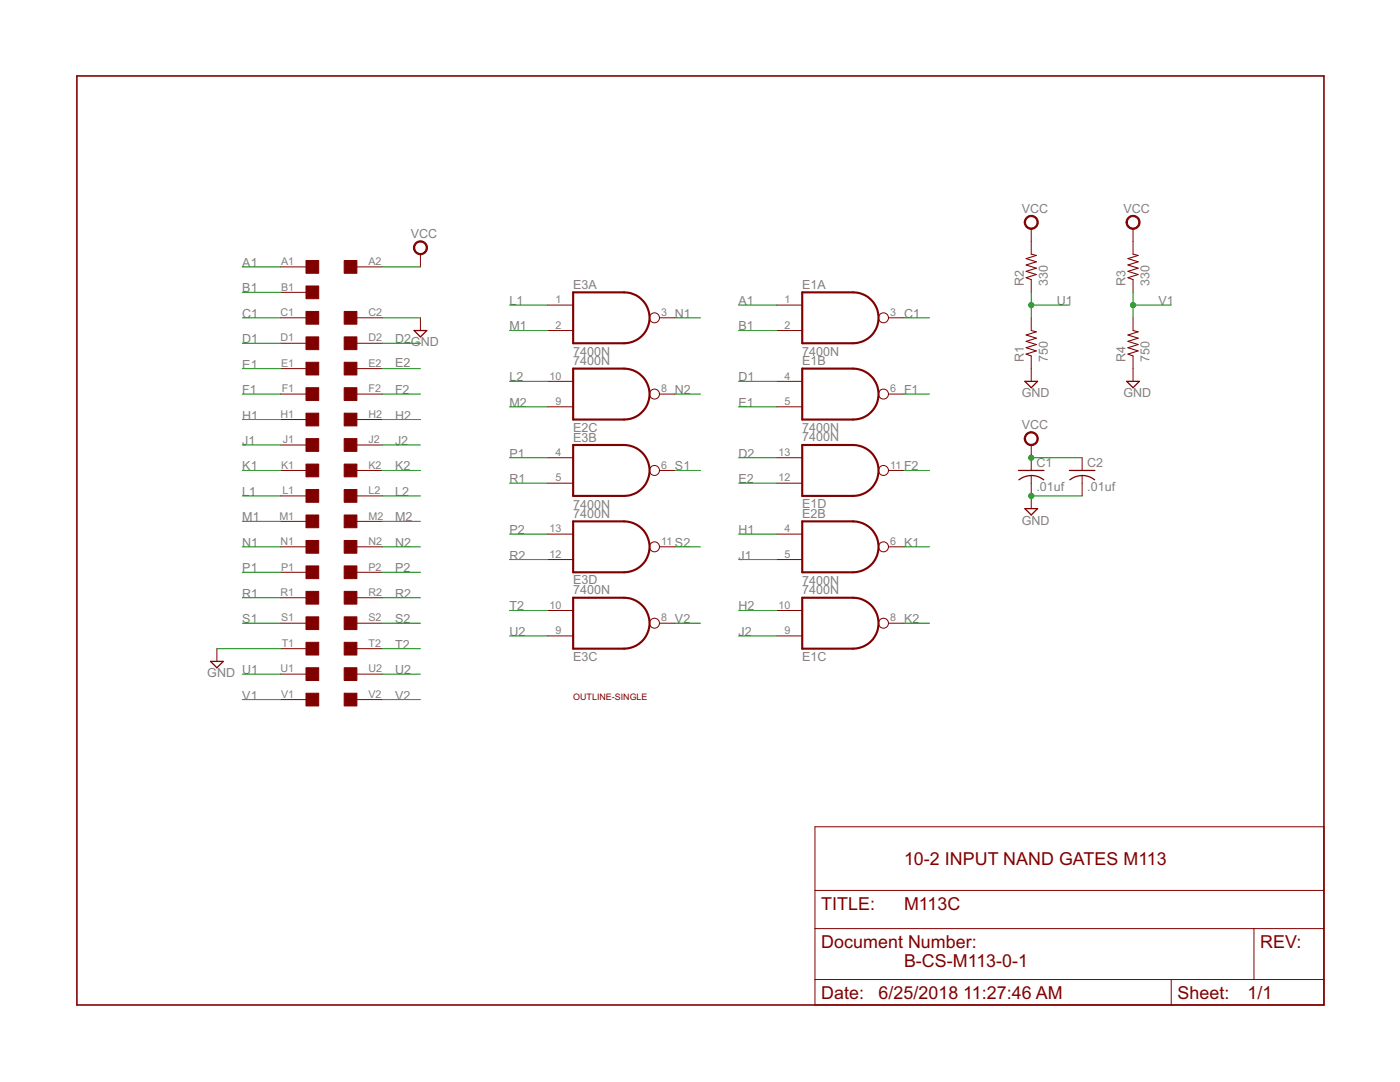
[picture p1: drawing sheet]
<svg xmlns="http://www.w3.org/2000/svg" width="279mm" height="216mm" viewBox="0 0 279 216" stroke-linecap="round" stroke-linejoin="round" font-family="sans-serif">
<path d="M82.6 66h2.6l-1.3 1.2zM204.5 76.1h2.6l-1.3 1.3zM224.9 76.1h2.5l-1.3 1.3zM203.3 93.9h5M205.8 94.9l1.6 .3 .9 .5M205.8 94.9l-1.5 .3-1 .5M213.4 93.9h5.1M216 94.9l1.5 .3 1 .5M216 94.9l-1.6 .3-.9 .5M204.5 101.5h2.6l-1.3 1.3zM42 132h2.6l-1.3 1.2z" fill="none" stroke="#800000" stroke-width=".25"/>
<g fill="none" stroke="#800000" stroke-width=".2">
<path d="M56 53.3h5.1M56 58.3h5.1M71.2 53.3h5.1M83.9 50.7v2.6M205.8 45.6v5.1M205.8 55.8v2.5M226.1 45.6v5.1M226.1 55.8v2.5M56 63.4h5.1M56 78.6h5.1M56 73.6h5.1M56 68.5h5.1"/>
<path d="M71.2 63.4h5.1M71.2 78.6h5.1M71.2 73.6h5.1M71.2 68.5h5.1M83.9 63.4v2.6M109.3 60.9h5.1M109.3 66h5.1M109.3 76.1h5.1M131.6 63.4h3.1M131.6 78.6h3.1M155 60.9h5.1M155 66h5.1"/>
<path d="M155 76.1h5.1M177.3 63.4h3.1M177.3 78.6h3.1M205.8 63.4v2.6M205.8 71v5.1M226.1 63.4v2.6M226.1 71v5.1M56 93.9h5.1M56 99h5.1M56 88.8h5.1M56 83.7h5.1M71.2 93.9h5.1"/>
<path d="M71.2 99h5.1M71.2 88.8h5.1M71.2 83.7h5.1M109.3 81.2h5.1M109.3 96.4h5.1M109.3 91.3h5.1M131.6 93.9h3.1M155 81.2h5.1M155 96.4h5.1M155 91.3h5.1M177.3 93.9h3.1M205.8 88.8v5.1"/>
<path d="M205.8 94.9v6.6M216 91.3v2.6M216 94.9v4.1M56 109.1h5.1M56 104h5.1M56 114.2h5.1M56 119.3h5.1M71.2 109.1h5.1M71.2 104h5.1M71.2 114.2h5.1M71.2 119.3h5.1M109.3 111.7h5.1"/>
<path d="M109.3 106.6h5.1M131.6 109.1h3.1M155 111.7h5.1M155 106.6h5.1M177.3 109.1h3.1M43.3 129.4v2.6M56 124.4h5.1M56 129.4h5.1M56 134.5h5.1M56 139.6h5.1M71.2 124.4h5.1M71.2 129.4h5.1"/>
<path d="M71.2 134.5h5.1M71.2 139.6h5.1M109.3 126.9h5.1M109.3 121.8h5.1M131.6 124.4h3.1M155 126.9h5.1M155 121.8h5.1M177.3 124.4h3.1M162.6 165h101.6v35.5h-101.6zM162.6 177.7h101.6M162.6 185.3h101.6M162.6 195.5h101.6"/>
<path d="M233.7 195.5v5M250.3 185.3v10.2"/>
<circle cx="130.6" cy="63.4" r=".99"/>
<circle cx="130.6" cy="78.6" r=".99"/>
<circle cx="176.3" cy="63.4" r=".99"/>
<circle cx="176.3" cy="78.6" r=".99"/>
<circle cx="130.6" cy="93.9" r=".99"/>
<circle cx="176.3" cy="93.9" r=".99"/>
<circle cx="130.6" cy="109.1" r=".99"/>
<circle cx="176.3" cy="109.1" r=".99"/>
<circle cx="130.6" cy="124.4" r=".99"/>
<circle cx="176.3" cy="124.4" r=".99"/>
</g>
<g fill="#800000" stroke="#800000" stroke-width=".2">
<path d="M82.9 48.5a1.4 1.4 0 0 1 2.2 .2 1.4 1.4 0 0 1-.8 2.1 1.4 1.4 0 0 1-1.8-1.4h.3a1.15 1.15 0 0 1 1.6-1 1.15 1.15 0 0 1 .3 1.9 1.15 1.15 0 0 1-1.9-.6v-.3h-.3z" fill-rule="evenodd"/>
<path d="M204.8 43.4a1.4 1.4 0 0 1 2.2 .3 1.4 1.4 0 0 1-.8 2 1.4 1.4 0 0 1-1.8-1.3h.3a1.15 1.15 0 0 1 1.6-1.1 1.15 1.15 0 0 1 .3 1.9 1.15 1.15 0 0 1-1.9-.6v-.2h-.3z" fill-rule="evenodd"/>
<path d="M204.8 86.6a1.4 1.4 0 0 1 2.2 .2 1.4 1.4 0 0 1-.8 2.1 1.4 1.4 0 0 1-1.8-1.4h.3a1.15 1.15 0 0 1 1.6-1 1.15 1.15 0 0 1 .3 1.9 1.15 1.15 0 0 1-1.9-.6v-.3h-.3z" fill-rule="evenodd"/>
<path d="M225.1 43.4a1.4 1.4 0 0 1 2.2 .3 1.4 1.4 0 0 1-.8 2 1.4 1.4 0 0 1-1.8-1.3h.3a1.15 1.15 0 0 1 1.6-1.1 1.15 1.15 0 0 1 .3 1.9 1.15 1.15 0 0 1-1.9-.6v-.2h-.3z" fill-rule="evenodd"/>
</g>
<path d="M205.8 50.7l1 .3-2 .6 2 .6-2 .7 2 .6-2 .6 2 .7-2 .6 1 .4M226.1 50.7l1 .3-2 .6 2 .6-2 .7 2 .6-2 .6 2 .7-2 .6 1 .4M205.8 66l1 .2-2 .6 2 .7-2 .6 2 .6-2 .7 2 .6-2 .7 1 .3M226.1 66l1 .2-2 .6 2 .7-2 .6 2 .6-2 .7 2 .6-2 .7 1 .3" fill="none" stroke="#800000" stroke-width=".21"/>
<path d="M114.4 58.3h10.1a5.1 5.1 0 0 1 5.1 5.1 5.1 5.1 0 0 1-5.1 5.1h-10.1zM160.1 58.3h10.2a5.1 5.1 0 0 1 5 5.1 5.1 5.1 0 0 1-5 5.1h-10.2zM114.4 73.6h10.1a5.1 5.1 0 0 1 5.1 5 5.1 5.1 0 0 1-5.1 5.1h-10.1zM160.1 73.6h10.2a5.1 5.1 0 0 1 5 5 5.1 5.1 0 0 1-5 5.1h-10.2zM114.4 88.8h10.1a5.1 5.1 0 0 1 5.1 5.1 5.1 5.1 0 0 1-5.1 5.1h-10.1zM160.1 88.8h10.2a5.1 5.1 0 0 1 5 5.1 5.1 5.1 0 0 1-5 5.1h-10.2zM114.4 119.3h10.1a5.1 5.1 0 0 1 5.1 5.1 5.1 5.1 0 0 1-5.1 5h-10.1zM114.4 104h10.1a5.1 5.1 0 0 1 5.1 5.1 5.1 5.1 0 0 1-5.1 5.1h-10.1zM160.1 119.3h10.2a5.1 5.1 0 0 1 5 5.1 5.1 5.1 0 0 1-5 5h-10.2zM160.1 104h10.2a5.1 5.1 0 0 1 5 5.1 5.1 5.1 0 0 1-5 5.1h-10.2z" fill="none" stroke="#800000" stroke-width=".42"/>
<g fill="#800000" stroke="#800000" stroke-width=".2">
<path d="M68.7 97.7h2.5v2.5h-2.5z"/>
<path d="M68.7 102.8h2.5v2.5h-2.5z"/>
<path d="M68.7 107.8h2.5v2.6h-2.5z"/>
<path d="M68.7 112.9h2.5v2.6h-2.5z"/>
<path d="M68.7 118h2.5v2.5h-2.5z"/>
<path d="M68.7 123.1h2.5v2.5h-2.5z"/>
<path d="M68.7 128.2h2.5v2.5h-2.5z"/>
<path d="M68.7 92.6h2.5v2.5h-2.5z"/>
<path d="M68.7 87.5h2.5v2.6h-2.5z"/>
<path d="M68.7 82.4h2.5v2.6h-2.5z"/>
<path d="M68.7 77.4h2.5v2.5h-2.5z"/>
<path d="M68.7 72.3h2.5v2.5h-2.5z"/>
<path d="M68.7 67.2h2.5v2.6h-2.5z"/>
<path d="M68.7 62.1h2.5v2.6h-2.5z"/>
<path d="M68.7 133.2h2.5v2.6h-2.5z"/>
<path d="M68.7 138.3h2.5v2.6h-2.5z"/>
<path d="M68.7 52h2.5v2.5h-2.5z"/>
<path d="M61.1 92.6h2.5v2.5h-2.5z"/>
<path d="M61.1 97.7h2.5v2.5h-2.5z"/>
<path d="M61.1 102.8h2.5v2.5h-2.5z"/>
<path d="M61.1 107.8h2.5v2.6h-2.5z"/>
<path d="M61.1 112.9h2.5v2.6h-2.5z"/>
<path d="M61.1 118h2.5v2.5h-2.5z"/>
<path d="M61.1 123.1h2.5v2.5h-2.5z"/>
<path d="M61.1 128.2h2.5v2.5h-2.5z"/>
<path d="M61.1 133.2h2.5v2.6h-2.5z"/>
<path d="M61.1 138.3h2.5v2.6h-2.5z"/>
<path d="M61.1 87.5h2.5v2.6h-2.5z"/>
<path d="M61.1 82.4h2.5v2.6h-2.5z"/>
<path d="M61.1 77.4h2.5v2.5h-2.5z"/>
<path d="M61.1 72.3h2.5v2.5h-2.5z"/>
<path d="M61.1 67.2h2.5v2.6h-2.5z"/>
<path d="M61.1 62.1h2.5v2.6h-2.5z"/>
<path d="M61.1 57.1h2.5v2.5h-2.5z"/>
<path d="M61.1 52h2.5v2.5h-2.5z"/>
</g>
<path d="M15.3 15.2h248.9v185.3h-248.9z" fill="none" stroke="#800000" stroke-width=".32"/>
<g fill="none" stroke="#008000" stroke-width=".2">
<path d="M48.4 53.3h7.6M48.4 58.3h7.6M76.3 53.3h7.6M205.8 58.3v5.1M226.1 58.3v5.1M48.4 63.4h7.6M48.4 68.5h7.6M48.4 78.6h7.6M48.4 73.6h7.6M76.3 63.4h7.6M76.3 68.5h7.6M76.3 78.6h7.6"/>
<path d="M76.3 73.6h7.6M101.7 60.9h7.6M101.7 66h7.6M101.7 76.1h7.6M134.7 63.4h5.1M134.7 78.6h5.1M147.4 60.9h7.6M147.4 66h7.6M147.4 76.1h7.6M180.4 63.4h5.1M180.4 78.6h5.1M205.8 60.9h7.6"/>
<path d="M226.1 60.9h7.6M48.4 99h7.6M48.4 83.7h7.6M48.4 93.9h7.6M48.4 88.8h7.6M76.3 99h7.6M76.3 83.7h7.6M76.3 93.9h7.6M76.3 88.8h7.6M101.7 91.3h7.6M101.7 96.4h7.6M101.7 81.2h7.6"/>
<path d="M134.7 93.9h5.1M147.4 91.3h7.6M147.4 96.4h7.6M147.4 81.2h7.6M180.4 93.9h5.1M205.8 99h10.2M205.8 91.3h10.2M48.4 109.1h7.6M48.4 119.3h7.6M48.4 114.2h7.6M48.4 104h7.6M76.3 109.1h7.6"/>
<path d="M76.3 119.3h7.6M76.3 114.2h7.6M76.3 104h7.6M101.7 111.7h7.6M101.7 106.6h7.6M134.7 109.1h5.1M147.4 111.7h7.6M147.4 106.6h7.6M180.4 109.1h5.1M43.3 129.4h12.7M48.4 139.6h7.6M48.4 124.4h7.6"/>
<path d="M48.4 134.5h7.6M76.3 129.4h7.6M76.3 139.6h7.6M76.3 124.4h7.6M76.3 134.5h7.6M101.7 121.8h7.6M101.7 126.9h7.6M134.7 124.4h5.1M147.4 121.8h7.6M147.4 126.9h7.6M180.4 124.4h5.1"/>
</g>
<g fill="#008000" stroke="#008000" stroke-width=".2">
<circle cx="205.8" cy="99" r=".51"/>
<circle cx="205.8" cy="91.3" r=".51"/>
<circle cx="226.1" cy="60.9" r=".51"/>
<circle cx="205.8" cy="60.9" r=".51"/>
</g>
<g font-size="4" fill="#800000">
<text x="180.4" y="172.6">10-2 INPUT NAND GATES M113</text>
<text x="163.9" y="181.5">TITLE:</text>
<text x="180.4" y="181.5">M113C</text>
<text x="163.9" y="189.1">Document Number:</text>
<text x="251.5" y="189.1">REV:</text>
<text x="180.4" y="192.9">B-CS-M113-0-1</text>
<text x="163.9" y="199.3">Date:</text>
<text x="175.3" y="199.3">6/25/2018</text>
<text x="192.2" y="199.3">11:27:46 AM</text>
<text x="235" y="199.3">Sheet:</text>
<text x="249" y="199.3">1/1</text>
</g>
<g font-size="2.8" fill="#808080">
<text x="82" y="47.5">VCC</text>
<text x="203.9" y="42.5">VCC</text>
<text x="224.2" y="42.5">VCC</text>
<text x="48.4" y="53.2">A1</text>
<text x="48.4" y="58.3">B1</text>
<text x="114.4" y="57.7">E3A</text>
<text x="160.1" y="57.7">E1A</text>
<text x="204.3" y="57.1" transform="rotate(-90 204.3 57.1)">R2</text>
<text x="209.1" y="57.1" transform="rotate(-90 209.1 57.1)">330</text>
<text x="224.6" y="57.1" transform="rotate(-90 224.6 57.1)">R3</text>
<text x="229.4" y="57.1" transform="rotate(-90 229.4 57.1)">330</text>
<text x="48.4" y="63.4">C1</text>
<text x="101.7" y="65.9">M1</text>
<text x="101.7" y="60.9">L1</text>
<text x="134.7" y="63.4">N1</text>
<text x="147.4" y="60.9">A1</text>
<text x="147.4" y="65.9">B1</text>
<text x="180.4" y="63.4">C1</text>
<text x="210.9" y="60.9">U1</text>
<text x="231.2" y="60.9">V1</text>
<text x="48.4" y="68.5">D1</text>
<text x="78.8" y="68.5">D2GND</text>
<text x="114.4" y="71">7400N</text>
<text x="160.1" y="71">7400N</text>
<text x="48.4" y="73.6">E1</text>
<text x="78.8" y="73.3">E2</text>
<text x="101.7" y="76.1">L2</text>
<text x="114.4" y="72.8">7400N</text>
<text x="147.4" y="76.1">D1</text>
<text x="160.1" y="72.9">E1B</text>
<text x="204.3" y="72.3" transform="rotate(-90 204.3 72.3)">R1</text>
<text x="209.1" y="72.3" transform="rotate(-90 209.1 72.3)">750</text>
<text x="224.6" y="72.3" transform="rotate(-90 224.6 72.3)">R4</text>
<text x="229.4" y="72.3" transform="rotate(-90 229.4 72.3)">750</text>
<text x="48.4" y="83.7">H1</text>
<text x="48.4" y="78.6">F1</text>
<text x="78.8" y="83.7">H2</text>
<text x="78.8" y="78.6">F2</text>
<text x="101.7" y="81.2">M2</text>
<text x="134.7" y="78.6">N2</text>
<text x="147.4" y="81.2">E1</text>
<text x="180.4" y="78.6">F1</text>
<text x="203.9" y="79.3">GND</text>
<text x="224.2" y="79.3">GND</text>
<text x="48.4" y="88.8">J1</text>
<text x="78.8" y="88.8">J2</text>
<text x="114.4" y="88.2">E3B</text>
<text x="114.4" y="86.1">E2C</text>
<text x="160.1" y="86.3">7400N</text>
<text x="160.1" y="88">7400N</text>
<text x="203.9" y="85.6">VCC</text>
<text x="48.4" y="93.9">K1</text>
<text x="78.8" y="93.9">K2</text>
<text x="101.7" y="91.3">P1</text>
<text x="134.7" y="93.9">S1</text>
<text x="147.4" y="91.3">D2</text>
<text x="180.4" y="93.9">F2</text>
<text x="206.8" y="93.2">C1</text>
<text x="217" y="93.2">C2</text>
<text x="48.4" y="99">L1</text>
<text x="78.8" y="99">L2</text>
<text x="101.7" y="96.4">R1</text>
<text x="114.4" y="101.5">7400N</text>
<text x="147.4" y="96.4">E2</text>
<text x="160.1" y="101.4">E1D</text>
<text x="206.8" y="98.1">.01uf</text>
<text x="217" y="98.1">.01uf</text>
<text x="48.4" y="104">M1</text>
<text x="78.8" y="104">M2</text>
<text x="101.7" y="106.6">P2</text>
<text x="114.4" y="103.3">7400N</text>
<text x="147.4" y="106.6">H1</text>
<text x="160.1" y="103.4">E2B</text>
<text x="203.9" y="104.7">GND</text>
<text x="48.4" y="109.1">N1</text>
<text x="78.8" y="109.1">N2</text>
<text x="101.7" y="111.7">R2</text>
<text x="134.7" y="109.1">S2</text>
<text x="147.4" y="111.7">J1</text>
<text x="180.4" y="109.1">K1</text>
<text x="48.4" y="114.2">P1</text>
<text x="48.4" y="119.3">R1</text>
<text x="78.8" y="119.3">R2</text>
<text x="78.8" y="114.2">P2</text>
<text x="114.4" y="118.5">7400N</text>
<text x="114.4" y="116.6">E3D</text>
<text x="160.1" y="118.5">7400N</text>
<text x="160.1" y="116.7">7400N</text>
<text x="48.4" y="124.4">S1</text>
<text x="78.8" y="124.4">S2</text>
<text x="101.7" y="121.8">T2</text>
<text x="134.7" y="124.4">V2</text>
<text x="147.4" y="121.8">H2</text>
<text x="180.4" y="124.4">K2</text>
<text x="78.8" y="129.4">T2</text>
<text x="101.7" y="126.9">U2</text>
<text x="114.4" y="131.8">E3C</text>
<text x="147.4" y="126.9">J2</text>
<text x="160.1" y="131.8">E1C</text>
<text x="41.4" y="135.1">GND U1</text>
<text x="78.8" y="134.5">U2</text>
<text x="48.4" y="139.6">V1</text>
<text x="78.8" y="139.6">V2</text>
</g>
<g font-size="2.4" fill="#808080">
<text x="56.1" y="52.9">A1</text>
<text x="73.6" y="52.9">A2</text>
<text x="56.1" y="58">B1</text>
<text x="56" y="63.1">C1</text>
<text x="73.6" y="63.1">C2</text>
<text x="110.9" y="60.5">1</text>
<text x="110.9" y="65.6">2</text>
<text x="132" y="63.1">3</text>
<text x="156.6" y="60.5">1</text>
<text x="156.6" y="65.6">2</text>
<text x="177.7" y="63.1">3</text>
<text x="56" y="68.1">D1</text>
<text x="73.6" y="68.1">D2</text>
<text x="56.1" y="73.2">E1</text>
<text x="73.6" y="73.2">E2</text>
<text x="109.7" y="75.7">10</text>
<text x="156.6" y="75.7">4</text>
<text x="56" y="83.4">H1</text>
<text x="56.2" y="78.3">F1</text>
<text x="73.6" y="83.4">H2</text>
<text x="73.6" y="78.3">F2</text>
<text x="110.9" y="80.8">9</text>
<text x="132" y="78.3">8</text>
<text x="156.6" y="80.8">5</text>
<text x="177.7" y="78.3">6</text>
<text x="56.5" y="88.4">J1</text>
<text x="73.6" y="88.4">J2</text>
<text x="56.1" y="93.5">K1</text>
<text x="73.6" y="93.5">K2</text>
<text x="110.9" y="91">4</text>
<text x="132" y="93.5">6</text>
<text x="155.4" y="91">13</text>
<text x="177.7" y="93.5">11</text>
<text x="56.4" y="98.6">L1</text>
<text x="73.6" y="98.6">L2</text>
<text x="110.9" y="96.1">5</text>
<text x="155.4" y="96.1">12</text>
<text x="55.8" y="103.7">M1</text>
<text x="73.6" y="103.7">M2</text>
<text x="109.7" y="106.2">13</text>
<text x="156.6" y="106.2">4</text>
<text x="56" y="108.8">N1</text>
<text x="56.1" y="113.8">P1</text>
<text x="73.6" y="108.8">N2</text>
<text x="73.6" y="113.8">P2</text>
<text x="109.7" y="111.3">12</text>
<text x="132" y="108.8">11</text>
<text x="156.6" y="111.3">5</text>
<text x="177.7" y="108.8">6</text>
<text x="56" y="118.9">R1</text>
<text x="73.6" y="118.9">R2</text>
<text x="56.1" y="124">S1</text>
<text x="73.6" y="124">S2</text>
<text x="109.7" y="121.5">10</text>
<text x="132" y="124">8</text>
<text x="155.4" y="121.5">10</text>
<text x="177.7" y="124">8</text>
<text x="56.2" y="129.1">T1</text>
<text x="73.6" y="129.1">T2</text>
<text x="110.9" y="126.5">9</text>
<text x="156.6" y="126.5">9</text>
<text x="56" y="134.2">U1</text>
<text x="73.6" y="134.2">U2</text>
<text x="56.1" y="139.2">V1</text>
<text x="73.6" y="139.2">V2</text>
</g>
<text font-size="2" fill="#800000" x="114.4" y="139.6">OUTLINE-SINGLE</text>
</svg>
